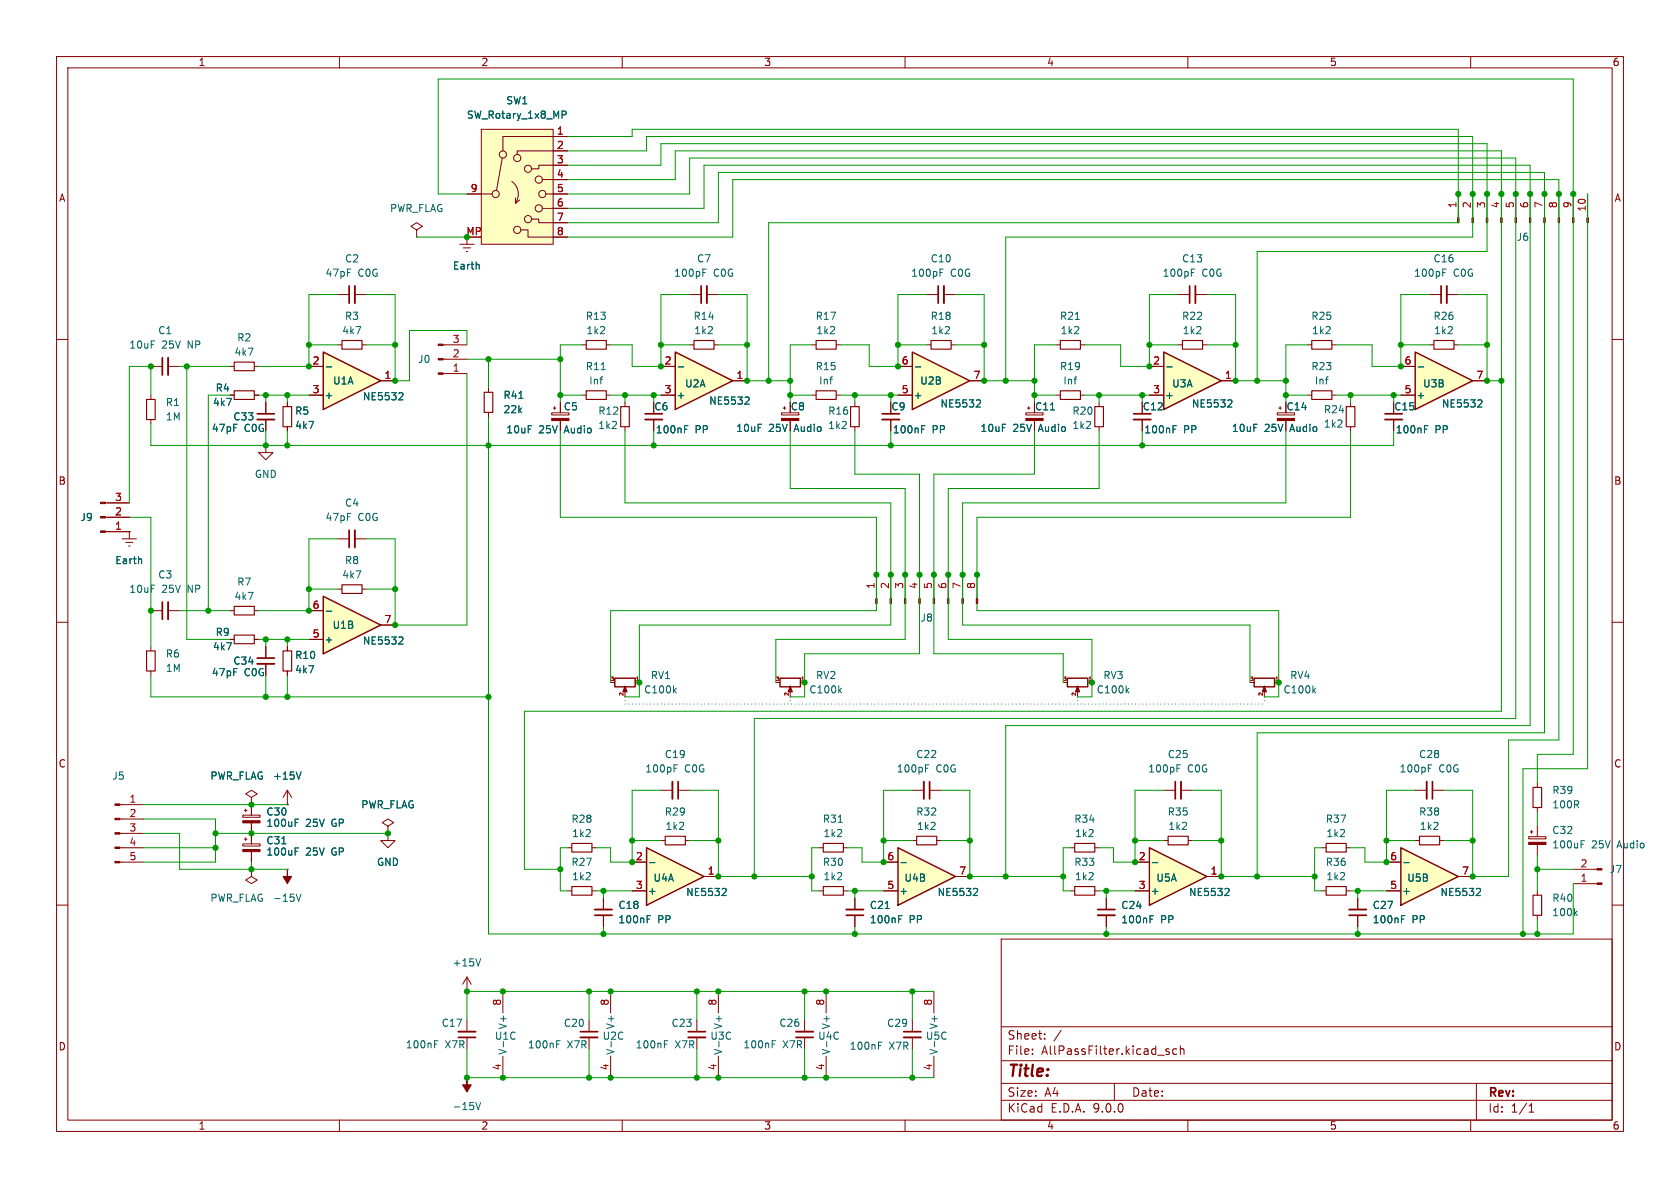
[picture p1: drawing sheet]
<svg xmlns="http://www.w3.org/2000/svg" width="297mm" height="210mm" viewBox="0 0 297 210" stroke-linecap="round" stroke-linejoin="round" font-family="sans-serif">
<g fill="none" stroke="#840000" stroke-width=".18">
<path d="M10 10h277v190h-277zM12 12h273v186h-273zM60 10v2M110 10v2M160 10v2M210 10v2M260 10v2M10 60h2M246.4 74.2v2M285 60h2M10 110h2M59.7 104.1h.8"/>
<path d="M64 104.1h.8M285 110h2M240 158.8v2M10 160h2M177 166h108v32h-108zM240 161.8v2M285 160h2M60 198v2M110 198v2M160 198v2M177 194.5h108M177 191.5h108"/>
<path d="M177 187.5h108M177 181.5h108M182.5 186.3v.1M182.5 185.5v.1M184.7 183.6v.1M184.7 182.8v.1M187.6 182.1l-1.3 2M197 191.5v3M206.1 185.7l.6 .4-.2 .3-.4-.1M206.7 185.5l-.4-.1-.2 .2M208 185.5l-.4-.1-.3 .3v.4l.2 .2h.5M208.7 185.5l.2-.1 .3 .1 .1 .9"/>
<path d="M208.7 184.9v1.5M210 198v2M260 198v2M261 191.5v6.5M270.3 196.6h.9M270.3 195.5l.4-.4v1.5"/>
</g>
<path d="M244.9 73.2h3M238.5 161.8h3.1" fill="none" stroke="#840000" stroke-width=".3"/>
<path d="M244.9 74.2h3M238.5 160.8h3.1" fill="none" stroke="#840000" stroke-width=".33"/>
<path d="M251.8 75.9h.4M251.8 75.3h.6M247.8 162.5h.4M247.8 161.9h.6" fill="none" stroke="#006464" stroke-width=".18"/>
<path d="M60.5 103.4h3.5v1.5h-3.5z" fill="none" stroke="#840000" stroke-width=".2"/>
<path d="M247.6 149.9l10.2 5-10.2 5.1z" fill="#ffffc2"/>
<path d="M247.6 149.9l10.2 5-10.2 5.1z" fill="none" stroke="#840000" stroke-width=".25"/>
<g fill="none" stroke="#840000" stroke-width=".18">
<path d="M208.3 61h.7M212.6 61h.8M50.8 114.3v.8M50.8 118.6v.8M245.1 157.5h2.5M245.1 152.4h2.5M257.8 154.9h2.5M270.3 147.9h3v.4h-3zM270.5 147.1h.5M270.8 146.8v.5M271.8 146.1v1.8M271.8 149.3v1.8"/>
<path d="M271.8 157.5v.7M278.1 156.2h4.2M278.1 153.7h4.2M271.8 161.8v.8"/>
</g>
<path d="M248.2 152.5h.9M261.2 157l.4 .1 .1 .3-.8 .9h.8M279.5 149.2h.4M279.5 148.6h.6M278.5 161.4l.3 .5M278.8 161l-.4 .5" fill="none" stroke="#006464" stroke-width=".18"/>
<g fill="#840000" stroke="#840000" stroke-width=".18">
<path d="M282.3 156.1h.9v.2h-.9z"/>
<path d="M282.3 153.5h.9v.3h-.9z"/>
<path d="M270.3 148.9h3v.4h-3z"/>
</g>
<path d="M209 60.2h3.6v1.5h-3.6zM50 115.1h1.6v3.5h-1.6zM271 158.2h1.5v3.6h-1.5z" fill="none" stroke="#840000" stroke-width=".2"/>
<path d="M205.7 62.2l10.2 5.1-10.2 5.1z" fill="#ffffc2"/>
<path d="M205.7 62.2l10.2 5.1-10.2 5.1z" fill="none" stroke="#840000" stroke-width=".25"/>
<g fill="none" stroke="#840000" stroke-width=".18">
<path d="M121.9 61h.8M126.2 61h.8M201.9 74.2v2M203.2 69.9h2.5M203.2 64.8h2.5M215.9 67.3h2.5M225.8 73h3.1v.4h-3.1zM226.1 72.1h.5M226.3 71.9v.5M227.3 74.3v1.9M231.1 69.9h.8M231.1 61h.8"/>
<path d="M235.5 69.9h.7M235.5 61h.7M238.8 71.1v.8M238.8 75.4v.8M252.7 61h.8M257 61h.8M26.7 114.3v.8M26.7 118.6v.8M40.6 108h.8M45 108h.7M271.8 138.4v.8M271.8 142.7v.8"/>
</g>
<path d="M206.3 64.9h.9M207.4 75.9h.4M207.4 75.3h.6M217.2 70.7h.5l.1 .3-.8 1h.8" fill="none" stroke="#006464" stroke-width=".18"/>
<path d="M122.7 60.2h3.5v1.5h-3.5zM231.9 60.2h3.6v1.5h-3.6zM231.9 69.1h3.6v1.5h-3.6zM238 71.9h1.5v3.5h-1.5zM253.5 60.2h3.5v1.5h-3.5zM25.9 115.1h1.5v3.5h-1.5zM41.4 107.2h3.6v1.5h-3.6zM271 139.2h1.5v3.5h-1.5z" fill="none" stroke="#840000" stroke-width=".2"/>
<path d="M200.4 73.2h3.1" fill="none" stroke="#840000" stroke-width=".3"/>
<path d="M200.4 74.2h3.1" fill="none" stroke="#840000" stroke-width=".33"/>
<path d="M225.8 74h3.1v.3h-3.1z" fill="#840000" stroke="#840000" stroke-width=".18"/>
<path d="M250.2 62.2l10.1 5.1-10.1 5.1z" fill="#ffffc2"/>
<path d="M250.2 62.2l10.1 5.1-10.1 5.1z" fill="none" stroke="#840000" stroke-width=".25"/>
<path d="M121.9 52.1h2.1M125 52.1h2M247.6 69.9h2.6M247.6 64.8h2.6M260.3 67.3h2.6" fill="none" stroke="#840000" stroke-width=".18"/>
<path d="M124.3 48.2h.4M124.3 47.6h.6M250.7 64.9h1M261.4 70.7h.5l.1 .3-.8 1h.8" fill="none" stroke="#006464" stroke-width=".18"/>
<path d="M124 50.5v3.1" fill="none" stroke="#840000" stroke-width=".3"/>
<path d="M125 50.5v3.1" fill="none" stroke="#840000" stroke-width=".33"/>
<path d="M158.7 149.9l10.2 5-10.2 5.1z" fill="#ffffc2"/>
<path d="M158.7 149.9l10.2 5-10.2 5.1z" fill="none" stroke="#840000" stroke-width=".25"/>
<g fill="none" stroke="#840000" stroke-width=".18">
<path d="M156.2 157.5h2.5M156.2 152.4h2.5M168.9 154.9h2.5M189.2 157.5h.8M193.5 157.5h.8M82.5 175.3h.1M82.5 172.7l-.7 1.3M82.5 172.7l.8 1.3M82.5 172.7v2.6M88.9 175.3v3.8M107.9 175.3v3.8M127 175.3v3.8"/>
<path d="M82.5 190.5h.1M82.5 180.3v2.1M82.5 183.4v2M88.9 186.7v3.8M104.1 180.3v2.1M104.1 183.4v2M107.9 186.7v3.8M123.2 180.3v2.1M123.2 183.4v2M127 186.7v3.8M142.2 180.3v2.1M142.2 183.4v2"/>
</g>
<g fill="none" stroke="#006464" stroke-width=".18">
<path d="M159.3 152.5h.9M172.3 157l.4 .1 .1 .3-.8 .9h.8M85 169.5l-.5 1.3M76.8 184.6h.4M76.8 184h.6M84.1 194.9l.4 1.3 .5-1.3M89 184.1v1M98.4 184.6h.4M98.4 184h.6M108 184.1v1M117.5 184.6h.4M117.5 184h.6"/>
<path d="M127.1 184.1v1M136.5 184.6h.4M136.5 184h.6"/>
</g>
<path d="M81 183.4h3.1M102.6 182.4h3.1M121.7 182.4h3M140.7 183.4h3.1" fill="none" stroke="#840000" stroke-width=".3"/>
<path d="M81 182.4h3.1M102.6 183.4h3.1M121.7 183.4h3M140.7 182.4h3.1" fill="none" stroke="#840000" stroke-width=".33"/>
<path d="M82.5 190.5v1.3h.8l-.8 1.2-.7-1.2h.7z" fill="#840000" stroke="#840000" stroke-width=".18"/>
<path d="M190 156.7h3.5v1.5h-3.5z" fill="none" stroke="#840000" stroke-width=".2"/>
<path d="M119.4 62.2l10.1 5.1-10.1 5.1z" fill="#ffffc2"/>
<path d="M119.4 62.2l10.1 5.1-10.1 5.1zM188.7 119.9h3.6v1.5h-3.6z" fill="none" stroke="#840000" stroke-width=".25"/>
<g fill="none" stroke="#840000" stroke-width=".18">
<path d="M59.7 52.1h2M62.7 52.1h2.1M73.7 40.6l1-.6-1-.6-1.1 .6 1.1 .6v1.3M73.7 41.9h.1M81.3 43.2h2.5M81.9 43.8h1.3M82.4 44.5h.3M82.5 41.9v1.3M26.7 64.8h2M26.7 69.9v.7M26.7 74.2v.7M29.7 64.8h2"/>
<path d="M40.6 69.9h.8M40.6 64.8h.8M45 69.9h.7M45 64.8h.7M47 78.7v1.3h1.3l-1.3 1.3-1.3-1.3h1.3M47 78.7h.1M47 71.1v2.1M47 74.2v2M50.8 71.1v.8M50.8 75.4v.8M59.7 61h.8M64 61h.8"/>
<path d="M78.3 61h4.2M78.3 66h4.2M78.3 63.5h4.2M86.4 68.6v.7M86.4 72.9v.8M97.5 73h3.1v.4h-3.1zM97.8 72.1h.5M98 71.9v.5M99.1 74.3v1.9M102.9 69.9h.7M102.9 61h.7M107.2 69.9h.7"/>
<path d="M107.2 61h.7M110.5 71.1v.8M110.5 75.4v.8M116.8 69.9h2.6M116.8 64.8h2.6M129.5 67.3h2.6M18.6 94h4.3M18.6 91.4h4.3M18.6 88.9h4.3M21.6 95.3h2.5M22.2 95.9h1.3M22.7 96.5h.3"/>
<path d="M22.9 94h.1M22.9 94v1.3M59.7 95.3h2M62.7 95.3h2.1M26.7 108h2M29.7 108h2M40.6 113h.8M45 113h.7M47 114.3v2M47 117.3v2.1M154.9 101.6v4.2M157.5 101.6v4.2"/>
<path d="M160 101.6v4.2M162.6 101.6v4.2M165.1 101.6v4.2M167.6 101.6v4.2M170.2 101.6v4.2M172.7 101.6v4.2M161.3 139.7h2M164.3 139.7h2.1M188 120.7h.6M190.5 122.2v1M192.4 120.7h.6M250.2 139.7h2"/>
<path d="M253.2 139.7h2.1M189.2 149.9h.8M193.5 149.9h.8M233.7 149.9h.7M233.7 157.5h.7M238 149.9h.8M238 157.5h.8M250.2 148.6h.8M254.5 148.6h.8"/>
</g>
<path d="M84.7 46.8v.8M91.7 70.4h.8M106.3 65.3h.7M119.9 64.9h1M131.9 70.2h.4l.1 .3-.7 .9h.7M25 98.9v.7M163.6 135.8h.4M163.6 135.2h.6M199.2 122l.4 .5M199.6 121.7l-.5 .4M252.5 135.8h.4M252.5 135.2h.6" fill="none" stroke="#006464" stroke-width=".18"/>
<g fill="none" stroke="#840000" stroke-width=".2">
<path d="M25.9 70.6h1.5v3.6h-1.5zM41.4 69.1h3.6v1.5h-3.6zM41.4 64h3.6v1.5h-3.6zM50 71.9h1.6v3.5h-1.6zM60.5 60.2h3.5v1.5h-3.5zM85.6 69.3h1.5v3.6h-1.5zM103.6 69.1h3.6v1.5h-3.6zM103.6 60.2h3.6v1.5h-3.6zM109.7 71.9h1.6v3.5h-1.6zM41.4 112.3h3.6v1.5h-3.6zM190 149.1h3.5v1.5h-3.5zM234.4 156.7h3.6v1.5h-3.6z"/>
<path d="M234.4 149.1h3.6v1.5h-3.6zM251 147.8h3.5v1.6h-3.5z"/>
</g>
<path d="M61.7 50.5v3.1M28.7 63.2v3.1M45.5 73.2h3M61.7 93.7v3.1M28.7 106.4v3.1M45.5 116.3h3M164.3 138.2v3M253.2 138.2v3" fill="none" stroke="#840000" stroke-width=".3"/>
<path d="M62.7 50.5v3.1M29.7 63.2v3.1M45.5 74.2h3M62.7 93.7v3.1M29.7 106.4v3.1M45.5 117.3h3M163.3 138.2v3M252.2 138.2v3" fill="none" stroke="#840000" stroke-width=".33"/>
<g fill="#840000" stroke="#840000" stroke-width=".18">
<path d="M190.5 121.3l.4 1h-.8l.4-1v.2z"/>
<path d="M154.8 105.8h.3v.9h-.3z"/>
<path d="M157.4 105.8h.2v.9h-.2z"/>
<path d="M159.9 105.8h.2v.9h-.2z"/>
<path d="M162.4 105.8h.3v.9h-.3z"/>
<path d="M165 105.8h.2v.9h-.2z"/>
<path d="M167.5 105.8h.3v.9h-.3z"/>
<path d="M170.1 105.8h.2v.9h-.2z"/>
<path d="M172.6 105.8h.2v.9h-.2z"/>
<path d="M97.5 74h3.1v.3h-3.1z"/>
<path d="M17.8 93.9h.8v.2h-.8z"/>
<path d="M17.8 91.3h.8v.3h-.8z"/>
<path d="M17.8 88.8h.8v.2h-.8z"/>
<path d="M77.5 65.9h.8v.3h-.8z"/>
<path d="M77.5 63.4h.8v.2h-.8z"/>
<path d="M77.5 60.8h.8v.3h-.8z"/>
</g>
<path d="M192.5 120.3h.4" fill="none" stroke="#a90000" stroke-width=".18"/>
<path d="M57.1 62.2l10.2 5.1-10.2 5.1z" fill="#ffffc2"/>
<path d="M57.1 62.2l10.2 5.1-10.2 5.1zM108.7 119.9h3.6v1.5h-3.6z" fill="none" stroke="#840000" stroke-width=".25"/>
<path d="M54.6 69.9h2.5M54.6 64.8h2.5M67.3 67.3h2.5M143.5 61h.8M147.8 61h.8M107.9 120.7h.7M110.5 122.2v1M112.4 120.7h.6" fill="none" stroke="#840000" stroke-width=".18"/>
<path d="M57.7 64.9h.9M70.7 69.4l.4 .1 .1 .3-.8 .9h.8M119.2 122l.4 .5M119.6 121.7l-.5 .4" fill="none" stroke="#006464" stroke-width=".18"/>
<path d="M110.5 121.3l.4 1h-.8l.4-1v.2z" fill="#840000" stroke="#840000" stroke-width=".18"/>
<path d="M112.5 120.3h.4" fill="none" stroke="#a90000" stroke-width=".18"/>
<path d="M144.3 60.2h3.5v1.5h-3.5z" fill="none" stroke="#840000" stroke-width=".2"/>
<path d="M203.2 149.9l10.2 5-10.2 5.1z" fill="#ffffc2"/>
<path d="M137.9 119.9h3.6v1.5h-3.6zM221.7 119.9h3.6v1.5h-3.6zM203.2 149.9l10.2 5-10.2 5.1z" fill="none" stroke="#840000" stroke-width=".25"/>
<g fill="none" stroke="#840000" stroke-width=".18">
<path d="M252.7 52.1h2.1M255.8 52.1h2M138.2 73h3v.4h-3zM138.4 72.1h.5M138.7 71.9v.5M139.7 74.3v1.9M143.5 69.9h.8M147.8 69.9h.8M151.1 71.1v.8M151.1 75.4v.8M157.5 74.2v2M163.8 61h.8"/>
<path d="M168.1 61h.8M181.4 73h3v.4h-3zM181.6 72.1h.5M181.9 71.9v.5M182.9 74.3v1.9M186.7 69.9h.8M186.7 61h.8M191 69.9h.8M191 61h.8M194.3 71.1v.8M194.3 75.4v.8M137.2 120.7h.6"/>
<path d="M139.7 122.2v1M141.6 120.7h.6M205.7 139.7h2.1M208.8 139.7h2M221 120.7h.6M223.5 122.2v1M225.4 120.7h.7M195.6 158.8v2M200.7 157.5h2.5M200.7 152.4h2.5M205.7 148.6h.8M210.1 148.6h.7"/>
<path d="M213.4 154.9h2.5M195.6 161.8v2"/>
</g>
<g fill="none" stroke="#006464" stroke-width=".18">
<path d="M190.1 56.5h.7M255.1 48.2h.4M255.1 47.6h.6M162.9 75.9h.4M162.9 75.3h.6M185.7 72.5h.7M148.4 122l.4 .5M148.8 121.7l-.5 .4M208.1 135.8h.4M208.1 135.2h.6M232.2 122l.4 .5M232.6 121.7l-.5 .4"/>
<path d="M203.7 152.5h1M216.7 157l.5 .1 .1 .3-.8 .9h.8M203.3 162.5h.4M203.3 161.9h.6"/>
</g>
<path d="M144.3 69.1h3.5v1.5h-3.5zM150.4 71.9h1.5v3.5h-1.5zM164.6 60.2h3.5v1.5h-3.5zM187.5 60.2h3.5v1.5h-3.5zM187.5 69.1h3.5v1.5h-3.5zM193.5 71.9h1.6v3.5h-1.6zM206.5 147.8h3.6v1.6h-3.6z" fill="none" stroke="#840000" stroke-width=".2"/>
<g fill="#840000" stroke="#840000" stroke-width=".18">
<path d="M223.5 121.3l.4 1h-.8l.4-1v.2z"/>
<path d="M138.2 74h3v.3h-3z"/>
<path d="M139.7 121.3l.4 1h-.8l.4-1v.2z"/>
<path d="M181.4 74h3v.3h-3z"/>
</g>
<path d="M141.7 120.3h.4M225.6 120.3h.3" fill="none" stroke="#a90000" stroke-width=".18"/>
<path d="M254.8 50.5v3.1M156 73.2h3M207.8 138.2v3M194.1 160.8h3" fill="none" stroke="#840000" stroke-width=".3"/>
<path d="M255.8 50.5v3.1M156 74.2h3M208.8 138.2v3M194.1 161.8h3" fill="none" stroke="#840000" stroke-width=".33"/>
<path d="M161.3 62.2l10.1 5.1-10.1 5.1z" fill="#ffffc2"/>
<path d="M161.3 62.2l10.1 5.1-10.1 5.1z" fill="none" stroke="#840000" stroke-width=".25"/>
<path d="M158.7 69.9h2.6M158.7 64.8h2.6M171.4 67.3h2.6" fill="none" stroke="#840000" stroke-width=".18"/>
<path d="M161.8 64.9h1M172.8 70.7h.4l.1 .3-.7 1h.7" fill="none" stroke="#006464" stroke-width=".18"/>
<path d="M57.1 105.4l10.2 5.1-10.2 5.1z" fill="#ffffc2"/>
<path d="M57.1 105.4l10.2 5.1-10.2 5.1z" fill="none" stroke="#840000" stroke-width=".25"/>
<g fill="none" stroke="#840000" stroke-width=".18">
<path d="M257.8 34.3v4.2M260.3 34.3v4.2M262.9 34.3v4.2M265.4 34.3v4.2M268 34.3v4.2M270.5 34.3v4.2M273 34.3v4.2M275.6 34.3v4.2M278.1 34.3v4.2M280.7 34.3v4.2M208.3 52.1h2M211.3 52.1h2.1"/>
<path d="M115.6 74.2v2M54.6 113h2.5M54.6 108h2.5M67.3 110.5h2.5M50.8 139.7l-.8 1.3M50.8 139.7l.8 1.3M50.8 139.7v2.5M116.8 139.7h2.1M119.9 139.7h2M21.2 149.9h4.2M21.2 142.2h4.2M21.2 144.8h4.2"/>
<path d="M21.2 147.3h4.2M21.2 152.4h4.2M42.9 149.2h3.1v.4h-3.1zM42.9 144.1h3.1v.4h-3.1zM43.2 148.3h.5M43.2 143.3h.5M43.4 143v.5M43.4 148.1v.5M44.4 153.7v1.2l1.1 .7-1.1 .6-1-.6 1-.7M44.4 153.7h.1M44.4 141l1.1-.7-1.1-.6-1 .6 1 .7v1.2M44.4 142.2h.1"/>
<path d="M44.4 142.2v1.9M44.4 145.5v3.7M44.4 150.5v1.9M50.8 153.7h.1M50.8 142.2h.1M68.6 146.1l1-.7-1-.6-1 .6 1 .7v1.2M68.6 147.3h.1M68.6 147.3v1.3h1.2l-1.2 1.3-1.3-1.3h1.3M100.3 149.9h.8M100.3 157.5h.8M104.6 149.9h.8M104.6 157.5h.8"/>
<path d="M106.7 158.8v2M144.8 149.9h.7M144.8 157.5h.7M149.1 149.9h.8M149.1 157.5h.8M151.1 158.8v2M161.3 148.6h.8M165.6 148.6h.8M106.7 161.8v2M146 175.3v3.8M151.1 161.8v2M165.1 175.3v3.8"/>
<path d="M146 186.7v3.8M161.3 180.3v2.1M161.3 183.4v2M165.1 186.7v3.8"/>
</g>
<g fill="none" stroke="#006464" stroke-width=".18">
<path d="M210.6 48.2h.4M210.6 47.6h.6M121 75.9h.4M121 75.3h.6M57.7 108h.9M70.7 112.6l.4 .1 .1 .3-.8 .9h.8M53.2 136.5l-.4 1.2M119.2 135.8h.4M119.2 135.2h.6M49.8 149.2h.7M52.2 150.5h.4M52.2 149.9h.6"/>
<path d="M52.2 145.4h.4M52.2 144.8h.6M52.4 158.1l.4 1.2 .4-1.2M148.2 145.4h.7M114.4 162.5h.4M114.4 161.9h.6M156.5 160.6h.7M158.9 162.5h.4M158.9 161.9h.6M146.1 184.1v1M155.3 184.8h.4M155.3 184.2h.6"/>
<path d="M165.2 184.1v1"/>
</g>
<path d="M210.3 50.5v3.1M114 73.2h3.1M119.9 138.2v3M105.2 161.8h3M149.6 161.8h3.1M159.8 182.4h3" fill="none" stroke="#840000" stroke-width=".3"/>
<path d="M211.3 50.5v3.1M114 74.2h3.1M118.9 138.2v3M105.2 160.8h3M149.6 160.8h3.1M159.8 183.4h3" fill="none" stroke="#840000" stroke-width=".33"/>
<g fill="#840000" stroke="#840000" stroke-width=".18">
<path d="M50.8 153.7v1.2h.8l-.8 1.3-.8-1.3h.8z"/>
<path d="M20.3 142.1h.9v.3h-.9z"/>
<path d="M20.3 144.7h.9v.2h-.9z"/>
<path d="M20.3 147.2h.9v.2h-.9z"/>
<path d="M20.3 149.7h.9v.3h-.9z"/>
<path d="M20.3 152.3h.9v.2h-.9z"/>
<path d="M42.9 150.2h3.1v.3h-3.1z"/>
<path d="M257.7 38.5h.2v.9h-.2z"/>
<path d="M260.2 38.5h.3v.9h-.3z"/>
<path d="M262.8 38.5h.2v.9h-.2z"/>
<path d="M265.3 38.5h.3v.9h-.3z"/>
<path d="M267.8 38.5h.3v.9h-.3z"/>
<path d="M270.4 38.5h.2v.9h-.2z"/>
<path d="M272.9 38.5h.3v.9h-.3z"/>
<path d="M275.5 38.5h.2v.9h-.2z"/>
<path d="M278 38.5h.3v.9h-.3z"/>
<path d="M280.5 38.5h.3v.9h-.3z"/>
<path d="M42.9 145.1h3.1v.4h-3.1z"/>
</g>
<path d="M101.1 149.1h3.5v1.5h-3.5zM101.1 156.7h3.5v1.5h-3.5zM145.5 149.1h3.6v1.5h-3.6zM145.5 156.7h3.6v1.5h-3.6zM162.1 147.8h3.5v1.6h-3.5z" fill="none" stroke="#840000" stroke-width=".2"/>
<path d="M114.3 149.9l10.2 5-10.2 5.1z" fill="#ffffc2"/>
<path d="M114.3 149.9l10.2 5-10.2 5.1z" fill="none" stroke="#840000" stroke-width=".25"/>
<path d="M111.8 157.5h2.5M111.8 152.4h2.5M116.8 148.6h.8M121.2 148.6h.7M124.5 154.9h2.5" fill="none" stroke="#840000" stroke-width=".18"/>
<path d="M114.8 152.5h1M127.8 157l.5 .1 .1 .3-.8 .9h.8" fill="none" stroke="#006464" stroke-width=".18"/>
<path d="M117.6 147.8h3.6v1.6h-3.6z" fill="none" stroke="#840000" stroke-width=".2"/>
<path d="M85.1 22.9h12.7v20.3h-12.7z" fill="#ffffc2"/>
<g fill="none" stroke="#840000" stroke-width=".18">
<path d="M82.5 34.3h4.5M85.1 22.9h12.7v20.3h-12.7zM88.8 27.9l-1 5.7M90.5 32.1a2.73 2.73 0 0 1 .6 3.8M91.1 35.9h.1M91.1 35v.9M91.9 35.4l-.8 .5M94 38.7h1.2v.7h5.1M95.9 31.8h4.4M95.9 36.8h4.4M96.5 34.3h3.8M100.3 26.7h-8.9v.6"/>
<path d="M100.3 29.2h-5.1v.6h-1.2M100.3 24.1h-11.4v2.6M92.1 40.6h1.2v1.3h7M163.8 52.1h2.1M166.9 52.1h2M40.6 69.9h.8M45 69.9h.7M47 71.1v2.1M47 74.2v2M50.8 71.1v.8M50.8 75.4v.8M54.6 69.9h2.5"/>
<path d="M54.6 64.8h2.5M67.3 67.3h2.5M86.4 68.6v.7M86.4 72.9v.8M99.1 74.3v1.9M115.6 74.2v2M116.8 69.9h2.6M116.8 64.8h2.6M129.5 67.3h2.6M139.7 74.3v1.9M157.5 74.2v2M158.7 69.9h2.6"/>
<path d="M158.7 64.8h2.6M171.4 67.3h2.6M182.9 74.3v1.9M201.9 74.2v2M203.2 69.9h2.5M203.2 64.8h2.5M215.9 67.3h2.5M227.3 74.3v1.9M246.4 74.2v2M247.6 69.9h2.6M247.6 64.8h2.6M260.3 67.3h2.6"/>
<path d="M19 94h3.9M19 91.4h3.9M19 88.9h3.9M22.9 94h.1M40.6 113h.8M45 113h.7M47 114.3v2M47 117.3v2.1M50.8 114.3v.8M50.8 118.6v.8M54.6 113h2.5M54.6 108h2.5"/>
<path d="M67.3 110.5h2.5M44.4 142.2h.1M44.4 142.2v1.9M44.4 145.5v3.7M44.4 150.5v1.9M50.8 142.2h.1M68.6 147.3h.1M106.7 158.8v2M111.8 157.5h2.5M111.8 152.4h2.5M124.5 154.9h2.5M151.1 158.8v2"/>
<path d="M156.2 157.5h2.5M156.2 152.4h2.5M168.9 154.9h2.5M195.6 158.8v2M200.7 157.5h2.5M200.7 152.4h2.5M213.4 154.9h2.5M240 158.8v2M245.1 157.5h2.5M245.1 152.4h2.5M257.8 154.9h2.5M106.7 161.8v2"/>
<path d="M151.1 161.8v2M195.6 161.8v2M240 161.8v2"/>
<circle cx="87.6" cy="34.3" r=".63"/>
<circle cx="88.9" cy="27.3" r=".63"/>
<circle cx="91.4" cy="27.9" r=".63"/>
<circle cx="93.3" cy="38.7" r=".63"/>
<circle cx="93.3" cy="29.8" r=".63"/>
<circle cx="95.2" cy="36.8" r=".63"/>
<circle cx="95.2" cy="31.7" r=".63"/>
<circle cx="95.9" cy="34.3" r=".63"/>
<circle cx="91.4" cy="40.6" r=".63"/>
</g>
<g fill="none" stroke="#006464" stroke-width=".18">
<path d="M99.4 19.6h.4l.3 .3-.1 .3-.6 .1M84.7 46.8v.8M166.2 48.2h.4M166.2 47.6h.6M57.7 64.9h.9M70.7 69.4l.4 .1 .1 .3-.8 .9h.8M91.7 70.4h.8M119.9 64.9h1M121 75.9h.4M121 75.3h.6M131.9 70.2h.4l.1 .3-.7 .9h.7M161.8 64.9h1"/>
<path d="M162.9 75.9h.4M162.9 75.3h.6M172.8 70.7h.4l.1 .3-.7 1h.7M185.7 72.5h.7M206.3 64.9h.9M207.4 75.9h.4M207.4 75.3h.6M217.2 70.7h.5l.1 .3-.8 1h.8M250.7 64.9h1M251.8 75.9h.4M251.8 75.3h.6M261.4 70.7h.5l.1 .3-.8 1h.8"/>
<path d="M25 98.9v.7M57.7 108h.9M70.7 112.6l.4 .1 .1 .3-.8 .9h.8M53.2 136.5l-.4 1.2M49.8 149.2h.7M52.2 145.4h.4M52.2 144.8h.6M52.2 150.5h.4M52.2 149.9h.6M114.8 152.5h1M127.8 157l.5 .1 .1 .3-.8 .9h.8M159.3 152.5h.9"/>
<path d="M172.3 157l.4 .1 .1 .3-.8 .9h.8M203.7 152.5h1M216.7 157l.5 .1 .1 .3-.8 .9h.8M248.2 152.5h.9M261.2 157l.4 .1 .1 .3-.8 .9h.8M114.4 162.5h.4M114.4 161.9h.6M156.5 160.6h.7M158.9 162.5h.4M158.9 161.9h.6M203.3 162.5h.4M203.3 161.9h.6"/>
<path d="M247.8 162.5h.4M247.8 161.9h.6"/>
</g>
<path d="M165.9 50.5v3.1" fill="none" stroke="#840000" stroke-width=".3"/>
<path d="M166.9 50.5v3.1" fill="none" stroke="#840000" stroke-width=".33"/>
<path d="M110.5 124.5h113M110.5 123.2v1.3M139.7 123.2v1.3M190.5 123.2v1.3M223.5 123.2v1.3" fill="none" stroke="#0000c2" stroke-width=".18" stroke-dasharray="0 .6"/>
<g fill="none" stroke="#009600" stroke-width=".18">
<path d="M82.5 34.3h-5v-20.3h200.6v119.4h-6.3v5M100.3 26.7h14v-2.6h146v17.8h-82.5v25.4M100.3 31.8h19.1v-5.1h146v99h-172.7v28h6.4M100.3 34.3h21.6v-6.4h146.1v99.1h-134.7v27.9M100.3 24.1h11.5v-1.2h146v16.5h-121.9v27.9M100.3 36.8h24.2v-7.6h146v99.1h-92.7v26.6M100.3 29.2h16.5v-3.8h146.1v19.1h-40.7v22.8M100.3 39.4h26.7v-8.9h146v99h-50.8v25.4M280.7 34.3v101.6h-11.5v29.2M59.7 52.1h-5.1v12.7h-8.9M64.8 52.1h5v15.2h2.6v-8.9h10.1v2.6M73.7 41.9h8.8"/>
<path d="M100.3 41.9h29.2v-10.1h146.1v99h-8.9v24.1h-6.4v-15.2h-5M121.9 52.1h-5.1v12.7h-5v-3.8h-3.9M127 52.1h5.1v15.2h7.6M163.8 52.1h-5.1v12.7h-5v-3.8h-5.1M168.9 52.1h5.1v15.2h8.9M208.3 52.1h-5.1v12.7h-5.1v-3.8h-6.3M213.4 52.1h5v15.2h8.9M252.7 52.1h-5.1v12.7h-5v-3.8h-6.4M257.8 52.1h5.1v15.2h2.5M26.7 69.9v-5.1h-3.8v24.1M26.7 74.9v3.8h219.7v-2.5M31.7 64.8h8.9"/>
<path d="M33 64.8v48.2h7.6M40.6 69.9h-3.8v38.1M45.7 69.9h8.9M47 69.9v1.2M47 76.2v2.5M50.8 69.9v1.2M50.8 76.2v2.5M54.6 61h5.1M64.8 61h5M82.5 66v44.5h-12.7v-15.2h-5M82.5 63.5h16.6M86.4 73.7v91.4h191.7v-8.9"/>
<path d="M86.4 63.5v5.1M99.1 76.2v15.2h55.8v16.6h-47v12.7M99.1 69.9h3.8M102.9 61h-3.8v10.1M107.9 69.9h8.9M110.5 76.2v12.7h47v21.6h-44.5v12.7h-2.5M110.5 69.9v1.2M115.6 69.9v1.2M115.6 76.2v2.5M116.8 61h5.1M127 61h5.1M139.7 76.2v10.2h20.3v26.6h-22.8v7.7"/>
<path d="M139.7 69.9h3.8M143.5 61h-3.8v10.1M148.6 69.9h10.1M151.1 69.9v1.2M151.1 76.2v7.6h11.5v31.8h-20.4v7.6h-2.5M157.5 69.9v1.2M157.5 76.2v2.5M158.7 61h5.1M168.9 61h5.1M182.9 76.2v7.6h-17.8v31.8h22.9v5.1M182.9 69.9h3.8M186.7 61h-3.8v10.1"/>
<path d="M191.8 69.9h11.4M194.3 76.2v10.2h-26.7v26.6h25.4v10.2h-2.5M194.3 69.9v1.2M201.9 69.9v1.2M201.9 76.2v2.5M203.2 61h5.1M213.4 61h5M227.3 69.9h3.8M227.3 76.2v12.7h-57.1v21.6h50.8v10.2M231.1 61h-3.8v10.1M236.2 69.9h11.4M238.8 76.2v15.2h-66.1v16.6h53.4v15.2h-2.6"/>
<path d="M238.8 69.9v1.2M246.4 69.9v1.2M247.6 61h5.1M257.8 61h5.1M22.9 91.4h3.8v22.9M59.7 95.3h-5.1v12.7h-8.9M26.7 119.4v3.8h59.7M31.7 108h8.9M45.7 113h8.9M47 113v1.3M47 119.4v3.8M50.8 113v1.3"/>
<path d="M50.8 119.4v3.8M54.6 104.1h5.1M64.8 104.1h5M116.8 139.7h-5v12.7h-3.9v-2.5h-2.5M121.9 139.7h5.1v15.2h16.5M161.3 139.7h-5.1v12.7h-3.8v-2.5h-2.5M166.4 139.7h5v15.2h16.6M205.7 139.7h-5v12.7h-3.9v-2.5h-2.5M210.8 139.7h5.1v15.2h16.5M250.2 139.7h-5.1v12.7h-3.8v-2.5h-2.5M25.4 149.9h12.7M25.4 144.8h12.7v7.6h-12.7"/>
<path d="M25.4 147.3h6.3v6.4h19.1M25.4 142.2h25.4M38.1 147.3h30.5M44.4 152.4v1.3M100.3 149.9h-1.2v7.6h1.2M105.4 157.5h6.4M106.7 157.5v1.3M111.8 148.6h5M121.9 148.6h5.1M144.8 149.9h-1.3v7.6h1.3M149.9 157.5h6.3M151.1 157.5v1.3"/>
<path d="M156.2 148.6h5.1M166.4 148.6h5M189.2 149.9h-1.2v7.6h1.2M194.3 157.5h6.4M195.6 157.5v1.3M200.7 148.6h5M210.8 148.6h5.1M233.7 149.9h-1.3v7.6h1.3M238.8 157.5h6.3M240 157.5v1.3M245.1 148.6h5.1M255.3 148.6h5"/>
<path d="M271.8 143.5v2.6M271.8 151.1v6.4M271.8 153.7h6.3M104.1 175.3v5M106.7 163.8v1.3M123.2 175.3v5M142.2 175.3v5M151.1 163.8v1.3M161.3 175.3v5M165.1 175.3h-82.6v5M195.6 163.8v1.3M240 163.8v1.3"/>
<path d="M271.8 162.6v2.5M82.5 185.4v5.1h82.6M104.1 185.4v5.1M123.2 185.4v5.1M142.2 185.4v5.1M161.3 185.4v5.1"/>
</g>
<g fill="#009600" stroke="#009600" stroke-width=".18">
<circle cx="113" cy="120.7" r=".46"/>
<circle cx="127" cy="154.9" r=".46"/>
<circle cx="111.8" cy="152.4" r=".46"/>
<circle cx="111.8" cy="148.6" r=".46"/>
<circle cx="127" cy="148.6" r=".46"/>
<circle cx="106.7" cy="157.5" r=".46"/>
<circle cx="99.1" cy="153.7" r=".46"/>
<circle cx="156.2" cy="148.6" r=".46"/>
<circle cx="143.5" cy="154.9" r=".46"/>
<circle cx="133.3" cy="154.9" r=".46"/>
<circle cx="38.1" cy="149.9" r=".46"/>
<circle cx="44.4" cy="153.7" r=".46"/>
<circle cx="38.1" cy="147.3" r=".46"/>
<circle cx="44.4" cy="147.3" r=".46"/>
<circle cx="44.4" cy="142.2" r=".46"/>
<circle cx="68.6" cy="147.3" r=".46"/>
<circle cx="146" cy="190.5" r=".46"/>
<circle cx="142.2" cy="190.5" r=".46"/>
<circle cx="146" cy="175.3" r=".46"/>
<circle cx="142.2" cy="175.3" r=".46"/>
<circle cx="151.1" cy="165.1" r=".46"/>
<circle cx="161.3" cy="190.5" r=".46"/>
<circle cx="161.3" cy="175.3" r=".46"/>
<circle cx="107.9" cy="175.3" r=".46"/>
<circle cx="106.7" cy="165.1" r=".46"/>
<circle cx="123.2" cy="175.3" r=".46"/>
<circle cx="104.1" cy="175.3" r=".46"/>
<circle cx="107.9" cy="190.5" r=".46"/>
<circle cx="104.1" cy="190.5" r=".46"/>
<circle cx="123.2" cy="190.5" r=".46"/>
<circle cx="127" cy="190.5" r=".46"/>
<circle cx="127" cy="175.3" r=".46"/>
<circle cx="82.5" cy="175.3" r=".46"/>
<circle cx="88.9" cy="175.3" r=".46"/>
<circle cx="82.5" cy="190.5" r=".46"/>
<circle cx="88.9" cy="190.5" r=".46"/>
<circle cx="195.6" cy="165.1" r=".46"/>
<circle cx="142.2" cy="120.7" r=".46"/>
<circle cx="177.8" cy="154.9" r=".46"/>
<circle cx="171.4" cy="154.9" r=".46"/>
<circle cx="151.1" cy="157.5" r=".46"/>
<circle cx="156.2" cy="152.4" r=".46"/>
<circle cx="200.7" cy="152.4" r=".46"/>
<circle cx="200.7" cy="148.6" r=".46"/>
<circle cx="188" cy="154.9" r=".46"/>
<circle cx="195.6" cy="157.5" r=".46"/>
<circle cx="171.4" cy="148.6" r=".46"/>
<circle cx="271.8" cy="153.7" r=".46"/>
<circle cx="260.3" cy="148.6" r=".46"/>
<circle cx="245.1" cy="148.6" r=".46"/>
<circle cx="260.3" cy="154.9" r=".46"/>
<circle cx="269.2" cy="165.1" r=".46"/>
<circle cx="271.8" cy="165.1" r=".46"/>
<circle cx="245.1" cy="152.4" r=".46"/>
<circle cx="222.2" cy="67.3" r=".46"/>
<circle cx="227.3" cy="69.9" r=".46"/>
<circle cx="227.3" cy="67.3" r=".46"/>
<circle cx="218.4" cy="67.3" r=".46"/>
<circle cx="218.4" cy="61" r=".46"/>
<circle cx="238.8" cy="69.9" r=".46"/>
<circle cx="246.4" cy="69.9" r=".46"/>
<circle cx="240" cy="165.1" r=".46"/>
<circle cx="240" cy="157.5" r=".46"/>
<circle cx="215.9" cy="148.6" r=".46"/>
<circle cx="226.1" cy="120.7" r=".46"/>
<circle cx="193" cy="120.7" r=".46"/>
<circle cx="232.4" cy="154.9" r=".46"/>
<circle cx="215.9" cy="154.9" r=".46"/>
<circle cx="222.2" cy="154.9" r=".46"/>
<circle cx="201.9" cy="78.7" r=".46"/>
<circle cx="194.3" cy="69.9" r=".46"/>
<circle cx="201.9" cy="69.9" r=".46"/>
<circle cx="203.2" cy="61" r=".46"/>
<circle cx="203.2" cy="64.8" r=".46"/>
<circle cx="69.8" cy="110.5" r=".46"/>
<circle cx="86.4" cy="123.2" r=".46"/>
<circle cx="86.4" cy="63.5" r=".46"/>
<circle cx="99.1" cy="63.5" r=".46"/>
<circle cx="99.1" cy="69.9" r=".46"/>
<circle cx="54.6" cy="108" r=".46"/>
<circle cx="69.8" cy="104.1" r=".46"/>
<circle cx="110.5" cy="69.9" r=".46"/>
<circle cx="26.7" cy="64.8" r=".46"/>
<circle cx="33" cy="64.8" r=".46"/>
<circle cx="26.7" cy="108" r=".46"/>
<circle cx="47" cy="69.9" r=".46"/>
<circle cx="47" cy="78.7" r=".46"/>
<circle cx="69.8" cy="67.3" r=".46"/>
<circle cx="69.8" cy="61" r=".46"/>
<circle cx="50.8" cy="78.7" r=".46"/>
<circle cx="50.8" cy="69.9" r=".46"/>
<circle cx="54.6" cy="61" r=".46"/>
<circle cx="54.6" cy="64.8" r=".46"/>
<circle cx="82.5" cy="41.9" r=".46"/>
<circle cx="115.6" cy="78.7" r=".46"/>
<circle cx="115.6" cy="69.9" r=".46"/>
<circle cx="86.4" cy="78.7" r=".46"/>
<circle cx="116.8" cy="61" r=".46"/>
<circle cx="116.8" cy="64.8" r=".46"/>
<circle cx="54.6" cy="104.1" r=".46"/>
<circle cx="50.8" cy="113" r=".46"/>
<circle cx="36.8" cy="108" r=".46"/>
<circle cx="47" cy="123.2" r=".46"/>
<circle cx="50.8" cy="123.2" r=".46"/>
<circle cx="47" cy="113" r=".46"/>
<circle cx="247.6" cy="64.8" r=".46"/>
<circle cx="247.6" cy="61" r=".46"/>
<circle cx="273" cy="34.3" r=".46"/>
<circle cx="278.1" cy="34.3" r=".46"/>
<circle cx="275.6" cy="34.3" r=".46"/>
<circle cx="257.8" cy="34.3" r=".46"/>
<circle cx="260.3" cy="34.3" r=".46"/>
<circle cx="262.9" cy="34.3" r=".46"/>
<circle cx="262.9" cy="67.3" r=".46"/>
<circle cx="262.9" cy="61" r=".46"/>
<circle cx="265.4" cy="67.3" r=".46"/>
<circle cx="265.4" cy="34.3" r=".46"/>
<circle cx="270.5" cy="34.3" r=".46"/>
<circle cx="268" cy="34.3" r=".46"/>
<circle cx="177.8" cy="67.3" r=".46"/>
<circle cx="174" cy="61" r=".46"/>
<circle cx="174" cy="67.3" r=".46"/>
<circle cx="151.1" cy="69.9" r=".46"/>
<circle cx="157.5" cy="78.7" r=".46"/>
<circle cx="139.7" cy="69.9" r=".46"/>
<circle cx="135.9" cy="67.3" r=".46"/>
<circle cx="132.1" cy="67.3" r=".46"/>
<circle cx="139.7" cy="67.3" r=".46"/>
<circle cx="157.5" cy="69.9" r=".46"/>
<circle cx="158.7" cy="64.8" r=".46"/>
<circle cx="158.7" cy="61" r=".46"/>
<circle cx="132.1" cy="61" r=".46"/>
<circle cx="157.5" cy="101.6" r=".46"/>
<circle cx="160" cy="101.6" r=".46"/>
<circle cx="154.9" cy="101.6" r=".46"/>
<circle cx="162.6" cy="101.6" r=".46"/>
<circle cx="165.1" cy="101.6" r=".46"/>
<circle cx="167.6" cy="101.6" r=".46"/>
<circle cx="170.2" cy="101.6" r=".46"/>
<circle cx="172.7" cy="101.6" r=".46"/>
<circle cx="182.9" cy="67.3" r=".46"/>
<circle cx="182.9" cy="69.9" r=".46"/>
</g>
<text font-size="2.8" fill="#840000" x="178" y="190.9">Title:</text>
<g font-size="2.1" fill="#840000">
<text x="178" y="184">Sheet:</text>
<text x="178" y="186.7">File:</text>
<text x="184.1" y="186.7">AllPassFilter.kicad_sch</text>
<text x="178" y="196.9">KiCad</text>
<text x="178" y="194.1">Size:</text>
<text x="184.7" y="194.1">A4</text>
<text x="185.7" y="196.9">E.D.A.</text>
<text x="193.3" y="196.9">9.0.0</text>
<text x="200" y="194.1">Date:</text>
<text x="263" y="194.3">Rev:</text>
<text x="263" y="196.9">Id:</text>
<text x="267.1" y="196.9">1/1</text>
</g>
<g font-size="1.8" fill="#840000">
<text x="35" y="11.9">1</text>
<text x="85" y="11.9">2</text>
<text x="135" y="11.9">3</text>
<text x="185" y="11.9">4</text>
<text x="235" y="11.9">5</text>
<text x="285" y="11.9">6</text>
<text x="10.3" y="35.9">A</text>
<text x="285.3" y="35.9">A</text>
<text x="99.6" y="72.7">C5</text>
<text x="115.6" y="72.7">C6</text>
<text x="139.7" y="72.7">C8</text>
<text x="157.5" y="72.7">C9</text>
<text x="182.9" y="72.7">C11</text>
<text x="201.9" y="72.7">C12</text>
<text x="227.3" y="72.7">C14</text>
<text x="246.4" y="72.7">C15</text>
<text x="10.3" y="85.9">B</text>
<text x="285.3" y="85.9">B</text>
<text x="10.3" y="135.9">C</text>
<text x="285.3" y="135.9">C</text>
<text x="10.3" y="185.9">D</text>
<text x="285.3" y="185.9">D</text>
<text x="35" y="199.9">1</text>
<text x="85" y="199.9">2</text>
<text x="135" y="199.9">3</text>
<text x="185" y="199.9">4</text>
<text x="235" y="199.9">5</text>
<text x="285" y="199.9">6</text>
</g>
<g font-size="1.8" fill="#006464">
<text x="82.4" y="21.2">SW_Rotary_1x8_MP</text>
<text x="89.4" y="18.6">SW1</text>
<text x="68.8" y="37.7">PWR_FLAG</text>
<text x="60.9" y="46.6">C2</text>
<text x="80" y="47.9">Earth</text>
<text x="123.1" y="46.6">C7</text>
<text x="164.4" y="46.6">C10</text>
<text x="208.9" y="46.6">C13</text>
<text x="253.3" y="46.6">C16</text>
<text x="268" y="42.8">J6</text>
<text x="57.4" y="49.1">47pF</text>
<text x="63.3" y="49.1">C0G</text>
<text x="119.1" y="49.1">100pF</text>
<text x="126.1" y="49.1">C0G</text>
<text x="161" y="49.1">100pF</text>
<text x="168" y="49.1">C0G</text>
<text x="205.4" y="49.1">100pF</text>
<text x="212.5" y="49.1">C0G</text>
<text x="249.9" y="49.1">100pF</text>
<text x="256.9" y="49.1">C0G</text>
<text x="27.9" y="59.3">C1</text>
<text x="60.4" y="59.3">4k7</text>
<text x="60.9" y="56.7">R3</text>
<text x="103.5" y="56.7">R13</text>
<text x="103.6" y="59.3">1k2</text>
<text x="122.5" y="56.7">R14</text>
<text x="122.6" y="59.3">1k2</text>
<text x="144.1" y="56.7">R17</text>
<text x="144.2" y="59.3">1k2</text>
<text x="164.4" y="56.7">R18</text>
<text x="164.5" y="59.3">1k2</text>
<text x="187.3" y="56.7">R21</text>
<text x="187.4" y="59.3">1k2</text>
<text x="208.9" y="56.7">R22</text>
<text x="209" y="59.3">1k2</text>
<text x="231.7" y="56.7">R25</text>
<text x="231.9" y="59.3">1k2</text>
<text x="253.3" y="56.7">R26</text>
<text x="253.4" y="59.3">1k2</text>
<text x="22.8" y="61.8">10uF</text>
<text x="28.6" y="61.8">25V</text>
<text x="33.3" y="61.8">NP</text>
<text x="41.4" y="63.1">4k7</text>
<text x="41.8" y="60.6">R2</text>
<text x="73.8" y="64.4">J0</text>
<text x="103.5" y="65.6">R11</text>
<text x="144.1" y="65.6">R15</text>
<text x="187.3" y="65.6">R19</text>
<text x="231.7" y="65.6">R23</text>
<text x="29.2" y="72">R1</text>
<text x="37.5" y="72">4k7</text>
<text x="38" y="69.4">R4</text>
<text x="57.3" y="70.7">+</text>
<text x="58.8" y="68.2">U1A</text>
<text x="64.1" y="71">NE5532</text>
<text x="88.9" y="70.7">R41</text>
<text x="104.1" y="68.2">Inf</text>
<text x="119.5" y="70.7">+</text>
<text x="121" y="68.7">U2A</text>
<text x="125.3" y="71.7">NE5532</text>
<text x="144.7" y="68.2">Inf</text>
<text x="161.4" y="70.7">+</text>
<text x="162.6" y="68.2">U2B</text>
<text x="187.9" y="68.2">Inf</text>
<text x="205.9" y="70.7">+</text>
<text x="207.1" y="68.7">U3A</text>
<text x="232.3" y="68.2">Inf</text>
<text x="250.3" y="70.7">+</text>
<text x="251.5" y="68.7">U3B</text>
<text x="29.2" y="74.5">1M</text>
<text x="37.3" y="76.6">47pF</text>
<text x="41.2" y="74.5">C33</text>
<text x="43.2" y="76.6">C0G</text>
<text x="52.1" y="73.5">R5</text>
<text x="52.1" y="76">4k7</text>
<text x="88.9" y="73.3">22k</text>
<text x="89.4" y="76.8">10uF</text>
<text x="95.2" y="76.8">25V</text>
<text x="99.9" y="76.8">Audio</text>
<text x="105.7" y="76">1k2</text>
<text x="105.7" y="73.5">R12</text>
<text x="115.8" y="76.8">100nF</text>
<text x="122.9" y="76.8">PP</text>
<text x="130.1" y="76.6">10uF</text>
<text x="135.9" y="76.6">25V</text>
<text x="140.6" y="76.6">Audio</text>
<text x="146.3" y="76">1k2</text>
<text x="146.3" y="73.5">R16</text>
<text x="157.7" y="76.8">100nF</text>
<text x="164.8" y="76.8">PP</text>
<text x="166.2" y="72.2">NE5532</text>
<text x="173.2" y="76.6">10uF</text>
<text x="179.1" y="76.6">25V</text>
<text x="183.7" y="76.6">Audio</text>
<text x="189.5" y="76">1k2</text>
<text x="189.5" y="73.5">R20</text>
<text x="202.2" y="76.8">100nF</text>
<text x="209.2" y="76.8">PP</text>
<text x="210.6" y="72.2">NE5532</text>
<text x="217.7" y="76.6">10uF</text>
<text x="223.5" y="76.6">25V</text>
<text x="228.2" y="76.6">Audio</text>
<text x="233.9" y="75.8">1k2</text>
<text x="233.9" y="73.3">R24</text>
<text x="246.6" y="76.8">100nF</text>
<text x="253.7" y="76.8">PP</text>
<text x="254.8" y="72.2">NE5532</text>
<text x="45" y="84.7">GND</text>
<text x="60.9" y="89.8">C4</text>
<text x="14.1" y="92.3">J9</text>
<text x="57.4" y="92.3">47pF</text>
<text x="63.3" y="92.3">C0G</text>
<text x="20.3" y="99.9">Earth</text>
<text x="60.9" y="99.9">R8</text>
<text x="22.8" y="105">10uF</text>
<text x="27.9" y="102.5">C3</text>
<text x="28.6" y="105">25V</text>
<text x="33.3" y="105">NP</text>
<text x="41.4" y="106.3">4k7</text>
<text x="41.8" y="103.7">R7</text>
<text x="60.4" y="102.5">4k7</text>
<text x="38" y="112.6">R9</text>
<text x="57.3" y="113.9">+</text>
<text x="58.7" y="111.4">U1B</text>
<text x="162.6" y="110.1">J8</text>
<text x="29.2" y="116.4">R6</text>
<text x="29.2" y="119">1M</text>
<text x="37.3" y="119.7">47pF</text>
<text x="37.5" y="115.2">4k7</text>
<text x="41.2" y="117.7">C34</text>
<text x="43.2" y="119.7">C0G</text>
<text x="52.1" y="119.2">4k7</text>
<text x="52.1" y="116.7">R10</text>
<text x="64.1" y="114.1">NE5532</text>
<text x="113.8" y="122.8">C100k</text>
<text x="115" y="120.2">RV1</text>
<text x="143" y="122.8">C100k</text>
<text x="144.2" y="120.2">RV2</text>
<text x="193.8" y="122.8">C100k</text>
<text x="195" y="120.2">RV3</text>
<text x="226.8" y="122.8">C100k</text>
<text x="228" y="120.2">RV4</text>
<text x="114" y="136.8">100pF</text>
<text x="117.4" y="134.2">C19</text>
<text x="121" y="136.8">C0G</text>
<text x="158.4" y="136.8">100pF</text>
<text x="161.9" y="134.2">C22</text>
<text x="165.5" y="136.8">C0G</text>
<text x="202.9" y="136.8">100pF</text>
<text x="206.3" y="134.2">C25</text>
<text x="209.9" y="136.8">C0G</text>
<text x="247.3" y="136.8">100pF</text>
<text x="250.8" y="134.2">C28</text>
<text x="254.4" y="136.8">C0G</text>
<text x="19.8" y="138">J5</text>
<text x="37.1" y="138">PWR_FLAG</text>
<text x="48.2" y="138">+15V</text>
<text x="63.8" y="143.1">PWR_FLAG</text>
<text x="274.3" y="143.1">100R</text>
<text x="274.3" y="140.6">R39</text>
<text x="47" y="146.4">100uF</text>
<text x="47" y="149.5">C31</text>
<text x="47" y="144.4">C30</text>
<text x="54" y="146.4">25V</text>
<text x="58.7" y="146.4">GP</text>
<text x="100.9" y="145.6">R28</text>
<text x="101" y="148.2">1k2</text>
<text x="117.4" y="144.4">R29</text>
<text x="117.6" y="146.9">1k2</text>
<text x="145.4" y="145.6">R31</text>
<text x="145.5" y="148.2">1k2</text>
<text x="161.9" y="144.4">R32</text>
<text x="162" y="146.9">1k2</text>
<text x="189.8" y="145.6">R34</text>
<text x="189.9" y="148.2">1k2</text>
<text x="206.3" y="144.4">R35</text>
<text x="206.5" y="146.9">1k2</text>
<text x="234.3" y="145.6">R37</text>
<text x="234.4" y="148.2">1k2</text>
<text x="250.8" y="144.4">R38</text>
<text x="250.9" y="146.9">1k2</text>
<text x="274.3" y="147.6">C32</text>
<text x="47" y="151.4">100uF</text>
<text x="54" y="151.4">25V</text>
<text x="58.7" y="151.4">GP</text>
<text x="66.5" y="153.3">GND</text>
<text x="100.9" y="153.3">R27</text>
<text x="101" y="155.8">1k2</text>
<text x="145.4" y="153.3">R30</text>
<text x="145.5" y="155.8">1k2</text>
<text x="189.8" y="153.3">R33</text>
<text x="189.9" y="155.8">1k2</text>
<text x="234.3" y="153.3">R36</text>
<text x="234.4" y="155.8">1k2</text>
<text x="274.3" y="150.2">100uF</text>
<text x="281.4" y="150.2">25V</text>
<text x="284.5" y="154.5">J7</text>
<text x="286" y="150.2">Audio</text>
<text x="37.1" y="159.6">PWR_FLAG</text>
<text x="48.2" y="159.6">-15V</text>
<text x="109.2" y="160.9">C18</text>
<text x="114.4" y="158.3">+</text>
<text x="115.4" y="156.1">U4A</text>
<text x="121.2" y="158.6">NE5532</text>
<text x="153.7" y="160.9">C21</text>
<text x="158.9" y="158.3">+</text>
<text x="159.8" y="156.1">U4B</text>
<text x="165.7" y="158.6">NE5532</text>
<text x="198.1" y="160.9">C24</text>
<text x="203.3" y="158.3">+</text>
<text x="204.3" y="156.1">U5A</text>
<text x="210.1" y="158.6">NE5532</text>
<text x="242.6" y="160.9">C27</text>
<text x="247.8" y="158.3">+</text>
<text x="248.7" y="156.1">U5B</text>
<text x="254.6" y="158.6">NE5532</text>
<text x="274.3" y="159.6">R40</text>
<text x="109.2" y="163.4">100nF</text>
<text x="116.3" y="163.4">PP</text>
<text x="153.7" y="163.4">100nF</text>
<text x="160.7" y="163.4">PP</text>
<text x="198.1" y="163.4">100nF</text>
<text x="205.2" y="163.4">PP</text>
<text x="242.6" y="163.4">100nF</text>
<text x="249.6" y="163.4">PP</text>
<text x="274.3" y="162.2">100k</text>
<text x="79.9" y="171">+15V</text>
<text x="71.6" y="185.5">100nF</text>
<text x="78" y="181.7">C17</text>
<text x="78.7" y="185.5">X7R</text>
<text x="87.4" y="184">U1C</text>
<text x="89.8" y="182.1" transform="rotate(-90 89.8 182.1)">V+</text>
<text x="93.2" y="185.5">100nF</text>
<text x="99.6" y="181.7">C20</text>
<text x="100.3" y="185.5">X7R</text>
<text x="106.4" y="184">U2C</text>
<text x="108.8" y="182.1" transform="rotate(-90 108.8 182.1)">V+</text>
<text x="112.3" y="185.5">100nF</text>
<text x="118.6" y="181.7">C23</text>
<text x="119.3" y="185.5">X7R</text>
<text x="125.5" y="184">U3C</text>
<text x="127.9" y="182.1" transform="rotate(-90 127.9 182.1)">V+</text>
<text x="131.3" y="185.5">100nF</text>
<text x="137.7" y="181.7">C26</text>
<text x="138.4" y="185.5">X7R</text>
<text x="144.5" y="184">U4C</text>
<text x="146.9" y="182.1" transform="rotate(-90 146.9 182.1)">V+</text>
<text x="150.1" y="185.8">100nF</text>
<text x="156.7" y="181.7">C29</text>
<text x="157.2" y="185.8">X7R</text>
<text x="163.6" y="184">U5C</text>
<text x="166" y="182.1" transform="rotate(-90 166 182.1)">V+</text>
<text x="89.8" y="186.6" transform="rotate(-90 89.8 186.6)">V-</text>
<text x="108.8" y="186.6" transform="rotate(-90 108.8 186.6)">V-</text>
<text x="127.9" y="186.6" transform="rotate(-90 127.9 186.6)">V-</text>
<text x="146.9" y="186.6" transform="rotate(-90 146.9 186.6)">V-</text>
<text x="166" y="186.6" transform="rotate(-90 166 186.6)">V-</text>
<text x="79.9" y="196.4">-15V</text>
</g>
<g font-size="1.8" fill="#a90000">
<text x="98.4" y="23.9">1</text>
<text x="98.4" y="26.4">2</text>
<text x="98.4" y="29">3</text>
<text x="83.1" y="34">9</text>
<text x="98.4" y="31.5">4</text>
<text x="98.4" y="34">5</text>
<text x="82.4" y="41.7">MP</text>
<text x="98.4" y="36.6">6</text>
<text x="98.4" y="39.1">7</text>
<text x="98.4" y="41.7">8</text>
<text x="257.6" y="36.9" transform="rotate(-90 257.6 36.9)">1</text>
<text x="260.1" y="36.9" transform="rotate(-90 260.1 36.9)">2</text>
<text x="262.6" y="36.9" transform="rotate(-90 262.6 36.9)">3</text>
<text x="265.2" y="36.9" transform="rotate(-90 265.2 36.9)">4</text>
<text x="267.7" y="36.9" transform="rotate(-90 267.7 36.9)">5</text>
<text x="270.3" y="36.9" transform="rotate(-90 270.3 36.9)">6</text>
<text x="272.8" y="36.9" transform="rotate(-90 272.8 36.9)">7</text>
<text x="275.3" y="36.9" transform="rotate(-90 275.3 36.9)">8</text>
<text x="277.9" y="36.9" transform="rotate(-90 277.9 36.9)">9</text>
<text x="280.4" y="37.5" transform="rotate(-90 280.4 37.5)">10</text>
<text x="55.2" y="64.5">2</text>
<text x="79.9" y="65.8">1</text>
<text x="79.9" y="63.2">2</text>
<text x="79.9" y="60.7">3</text>
<text x="117.4" y="64.5">2</text>
<text x="159.3" y="64.5">6</text>
<text x="203.8" y="64.5">2</text>
<text x="248.2" y="64.5">6</text>
<text x="55.2" y="69.6">3</text>
<text x="67.9" y="67.1">1</text>
<text x="117.4" y="69.6">3</text>
<text x="130.1" y="67.1">1</text>
<text x="159.3" y="69.6">5</text>
<text x="172" y="67.1">7</text>
<text x="203.8" y="69.6">3</text>
<text x="216.5" y="67.1">1</text>
<text x="248.2" y="69.6">5</text>
<text x="260.9" y="67.1">7</text>
<text x="20.2" y="88.6">3</text>
<text x="20.2" y="93.7">1</text>
<text x="20.2" y="91.2">2</text>
<text x="55.2" y="107.7">6</text>
<text x="154.7" y="104.2" transform="rotate(-90 154.7 104.2)">1</text>
<text x="157.2" y="104.2" transform="rotate(-90 157.2 104.2)">2</text>
<text x="159.8" y="104.2" transform="rotate(-90 159.8 104.2)">3</text>
<text x="162.3" y="104.2" transform="rotate(-90 162.3 104.2)">4</text>
<text x="164.8" y="104.2" transform="rotate(-90 164.8 104.2)">5</text>
<text x="167.4" y="104.2" transform="rotate(-90 167.4 104.2)">6</text>
<text x="169.9" y="104.2" transform="rotate(-90 169.9 104.2)">7</text>
<text x="172.5" y="104.2" transform="rotate(-90 172.5 104.2)">8</text>
<text x="55.2" y="112.8">5</text>
<text x="67.9" y="110.2">7</text>
<text x="22.8" y="142">1</text>
<text x="22.8" y="144.5">2</text>
<text x="22.8" y="147.1">3</text>
<text x="22.8" y="149.6">4</text>
<text x="22.8" y="152.1">5</text>
<text x="112.3" y="152.1">2</text>
<text x="125" y="154.7">1</text>
<text x="156.8" y="152.1">6</text>
<text x="169.5" y="154.7">7</text>
<text x="201.2" y="152.1">2</text>
<text x="213.9" y="154.7">1</text>
<text x="245.7" y="152.1">6</text>
<text x="258.4" y="154.7">7</text>
<text x="279.3" y="156">1</text>
<text x="279.3" y="153.4">2</text>
<text x="112.3" y="157.2">3</text>
<text x="156.8" y="157.2">5</text>
<text x="201.2" y="157.2">3</text>
<text x="245.7" y="157.2">5</text>
<text x="88.6" y="177.9" transform="rotate(-90 88.6 177.9)">8</text>
<text x="107.7" y="177.9" transform="rotate(-90 107.7 177.9)">8</text>
<text x="126.7" y="177.9" transform="rotate(-90 126.7 177.9)">8</text>
<text x="145.8" y="177.9" transform="rotate(-90 145.8 177.9)">8</text>
<text x="164.8" y="177.9" transform="rotate(-90 164.8 177.9)">8</text>
<text x="88.6" y="189.3" transform="rotate(-90 88.6 189.3)">4</text>
<text x="107.7" y="189.3" transform="rotate(-90 107.7 189.3)">4</text>
<text x="126.7" y="189.3" transform="rotate(-90 126.7 189.3)">4</text>
<text x="145.8" y="189.3" transform="rotate(-90 145.8 189.3)">4</text>
<text x="164.8" y="189.3" transform="rotate(-90 164.8 189.3)">4</text>
</g>
<g font-size=".9" fill="#a90000">
<text x="107.8" y="120.4">3</text>
<text x="110.2" y="123.2" transform="rotate(-90 110.2 123.2)">2</text>
<text x="112.2" y="120.4">1</text>
<text x="137" y="120.4">3</text>
<text x="139.4" y="123.2" transform="rotate(-90 139.4 123.2)">2</text>
<text x="141.5" y="120.4">1</text>
<text x="187.8" y="120.4">3</text>
<text x="190.2" y="123.2" transform="rotate(-90 190.2 123.2)">2</text>
<text x="192.3" y="120.4">1</text>
<text x="220.8" y="120.4">3</text>
<text x="223.3" y="123.2" transform="rotate(-90 223.3 123.2)">2</text>
<text x="225.3" y="120.4">1</text>
</g>
</svg>
